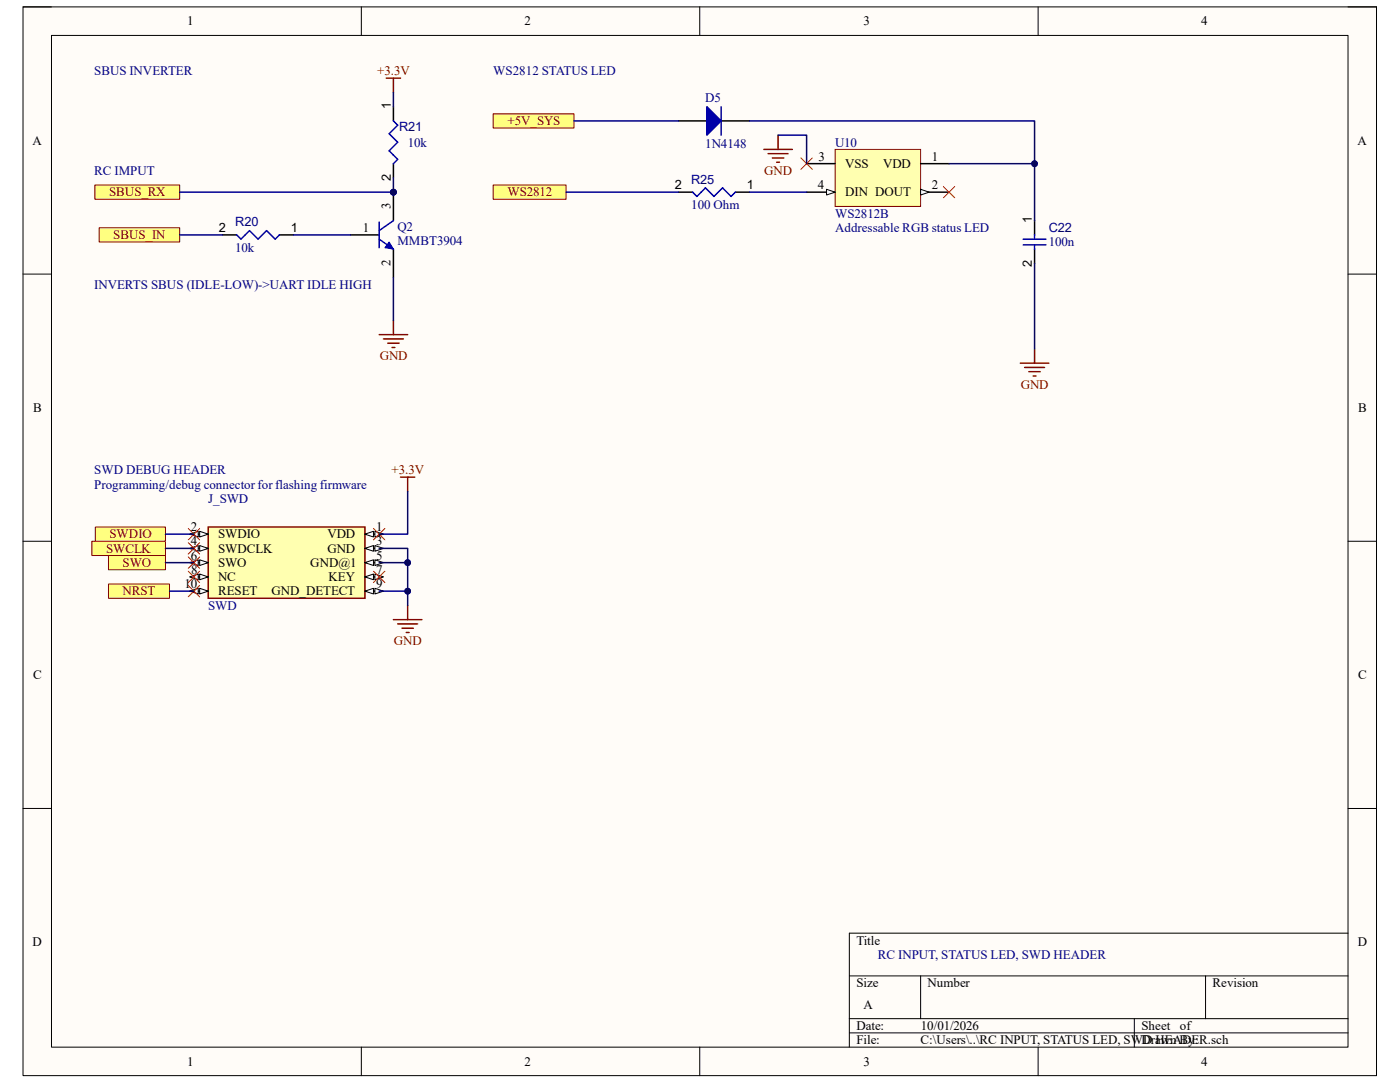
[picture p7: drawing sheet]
<svg xmlns="http://www.w3.org/2000/svg" width="279mm" height="216mm" viewBox="0 0 279 216" stroke-linecap="round" stroke-linejoin="round" font-family="sans-serif">
<path d="M4.6 1.4h270.1v213.2h-270.1z" fill-rule="evenodd" fill="#fffcf8"/>
<path d="M4.6 1.4h270.1v213.2h-270.1z" fill="none" stroke="#000" stroke-width=".2"/>
<path d="M10.3 7.1h258.7v201.8h-258.7z" fill-rule="evenodd" fill="#fffcf8"/>
<g fill="none" stroke="#000" stroke-width=".2">
<path d="M4.6 1.4h5.7M10.3 7.1h258.7v201.8h-258.7zM72.1 1.4v5.7M139.6 1.4v5.7M207.2 1.4v5.7M269 1.4h5.7v5.7M4.6 54.7h5.7M269 54.7h5.7M4.6 108h5.7M269 108h5.7M4.6 161.3h5.7M269 161.3h5.7"/>
<path d="M169.5 194.7h99.5M183.7 194.7v8.6M240.6 194.7v8.6M269 186.2h-99.5v22.7M72.1 208.9v5.7M139.6 208.9v5.7M169.5 203.3h99.5M169.5 206.1h99.5M207.2 208.9v5.7M226.4 203.3v5.6M274.7 208.9v5.7"/>
</g>
<circle cx="78.5" cy="38.3" r=".57" fill="#000080"/>
<circle cx="78.5" cy="38.3" r=".57" fill="none" stroke="#000080" stroke-width=".2"/>
<path d="M78.5 38.3v5.7M70 46.9h5.7M78.5 49.7v5.7" fill="none" stroke="#000" stroke-width=".3"/>
<circle cx="78.5" cy="38.3" r=".57" fill="#000080"/>
<circle cx="78.5" cy="38.3" r=".57" fill="none" stroke="#000080" stroke-width=".2"/>
<path d="M75.7 47.7l2.8 2M75.7 44.3v5.1M78.5 44l-2.8 2" fill="none" stroke="#00f" stroke-width=".3"/>
<path d="M77.7 48.3l.8 1.4-1.7-.3z" fill="#00f"/>
<path d="M77.7 48.3l.8 1.4-1.7-.3z" fill="none" stroke="#00f" stroke-width=".2"/>
<path d="M78.5 21.3v2.8M78.5 32.7v2.8M44.4 46.9h2.8M55.8 46.9h2.8" fill="none" stroke="#000" stroke-width=".3"/>
<path d="M78.5 24.1l.9 .9-1.7 1.7 1.7 1.7-1.7 1.7 1.7 1.7-.9 .9M47.2 46.9l.9 .8 1.7-1.7 1.7 1.7 1.7-1.7 1.7 1.7 .9-.8" fill="none" stroke="#00f" stroke-width=".3"/>
<path d="M77.1 15.6h2.8M78.5 15.6v2.8M75.7 66.8h5.7M76.5 67.6h4M77.4 68.5h2.3M78.2 69.3h.6M78.5 63.9v2.9" fill="none" stroke="#800000" stroke-width=".3"/>
<path d="M19.8 45.4h16.1v2.9h-16.1z" fill-rule="evenodd" fill="#ffff80"/>
<path d="M19.8 45.4h16.1v2.9h-16.1z" fill="none" stroke="#800000" stroke-width=".2"/>
<path d="M18.9 36.9h17v2.9h-17z" fill-rule="evenodd" fill="#ffff80"/>
<path d="M18.9 36.9h17v2.9h-17z" fill="none" stroke="#800000" stroke-width=".2"/>
<path d="M166.7 29.8h17v11.4h-17z" fill-rule="evenodd" fill="#ffffb0"/>
<path d="M166.7 29.8h17v11.4h-17z" fill="none" stroke="#800000" stroke-width=".2"/>
<path d="M183.7 32.7h5.7M183.7 38.3h5.7" fill="none" stroke="#000" stroke-width=".3"/>
<path d="M183.7 37.8l1.7 .5-1.7 .6z" fill="#f8fcff"/>
<path d="M183.7 37.8l1.7 .5-1.7 .6z" fill="none" stroke="#000" stroke-width=".2"/>
<path d="M161 32.7h5.7M161 38.3h5.7" fill="none" stroke="#000" stroke-width=".3"/>
<path d="M165 37.8l1.7 .5-1.7 .6z" fill="#f8fcff"/>
<path d="M165 37.8l1.7 .5-1.7 .6z" fill="none" stroke="#000" stroke-width=".2"/>
<path d="M135.4 24.1h5.7M143.9 24.1h5.7" fill="none" stroke="#000" stroke-width=".3"/>
<path d="M141.1 21.3l2.8 2.8-2.8 2.9z" fill="#00f"/>
<path d="M141.1 21.3l2.8 2.8-2.8 2.9zM143.9 21.3v5.7" fill="none" stroke="#00f" stroke-width=".3"/>
<path d="M98.4 22.7h16.1v2.8h-16.1z" fill-rule="evenodd" fill="#ffff80"/>
<path d="M98.4 22.7h16.1v2.8h-16.1z" fill="none" stroke="#800000" stroke-width=".2"/>
<path d="M98.4 36.9h14.6v2.9h-14.6z" fill-rule="evenodd" fill="#ffff80"/>
<path d="M98.4 36.9h14.6v2.9h-14.6z" fill="none" stroke="#800000" stroke-width=".2"/>
<path d="M135.4 38.3h2.8M146.8 38.3h2.8M206.5 44v2.9M206.5 49.7v2.9" fill="none" stroke="#000" stroke-width=".3"/>
<path d="M138.2 38.3l.9 .9 1.7-1.7 1.7 1.7 1.7-1.7 1.7 1.7 .9-.9M204.2 48.9h4.5M204.2 47.7h4.5M206.5 46.9v.8M206.5 48.9v.8" fill="none" stroke="#00f" stroke-width=".3"/>
<path d="M152.4 29.8h5.7M153.3 30.7h4M154.1 31.5h2.3M155 32.4h.6M155.3 27v2.8M203.6 72.5h5.7M204.5 73.3h4M205.3 74.2h2.3M206.2 75h.6M206.5 69.6v2.9" fill="none" stroke="#800000" stroke-width=".3"/>
<path d="M41.6 105.2h31.2v14.2h-31.2z" fill-rule="evenodd" fill="#ffffb0"/>
<path d="M41.6 105.2h31.2v14.2h-31.2z" fill="none" stroke="#800000" stroke-width=".3"/>
<path d="M38.7 106.6h2.9" fill="none" stroke="#000" stroke-width=".3"/>
<path d="M39.8 106l1.8 .6-1.8 .6z" fill="#f8fcff"/>
<path d="M39.8 106l1.8 .6-1.8 .6z" fill="none" stroke="#000" stroke-width=".2"/>
<path d="M37.9 106.6l1.7-.6v1.2z" fill="#f8fcff"/>
<path d="M37.9 106.6l1.7-.6v1.2z" fill="none" stroke="#000" stroke-width=".2"/>
<path d="M38.7 109.4h2.9" fill="none" stroke="#000" stroke-width=".3"/>
<path d="M39.8 108.9l1.8 .5-1.8 .6z" fill="#f8fcff"/>
<path d="M39.8 108.9l1.8 .5-1.8 .6z" fill="none" stroke="#000" stroke-width=".2"/>
<path d="M37.9 109.4l1.7-.5v1.1z" fill="#f8fcff"/>
<path d="M37.9 109.4l1.7-.5v1.1z" fill="none" stroke="#000" stroke-width=".2"/>
<path d="M38.7 112.3h2.9" fill="none" stroke="#000" stroke-width=".3"/>
<path d="M39.8 111.7l1.8 .6-1.8 .5z" fill="#f8fcff"/>
<path d="M39.8 111.7l1.8 .6-1.8 .5z" fill="none" stroke="#000" stroke-width=".2"/>
<path d="M37.9 112.3l1.7-.6v1.1z" fill="#f8fcff"/>
<path d="M37.9 112.3l1.7-.6v1.1z" fill="none" stroke="#000" stroke-width=".2"/>
<path d="M38.7 115.1h2.9" fill="none" stroke="#000" stroke-width=".3"/>
<path d="M39.8 114.5l1.8 .6-1.8 .6z" fill="#f8fcff"/>
<path d="M39.8 114.5l1.8 .6-1.8 .6z" fill="none" stroke="#000" stroke-width=".2"/>
<path d="M37.9 115.1l1.7-.6v1.2z" fill="#f8fcff"/>
<path d="M37.9 115.1l1.7-.6v1.2z" fill="none" stroke="#000" stroke-width=".2"/>
<path d="M38.7 118h2.9" fill="none" stroke="#000" stroke-width=".3"/>
<path d="M39.8 117.4l1.8 .6-1.8 .5z" fill="#f8fcff"/>
<path d="M39.8 117.4l1.8 .6-1.8 .5z" fill="none" stroke="#000" stroke-width=".2"/>
<path d="M37.9 118l1.7-.6v1.1z" fill="#f8fcff"/>
<path d="M37.9 118l1.7-.6v1.1z" fill="none" stroke="#000" stroke-width=".2"/>
<path d="M72.8 106.6h2.9" fill="none" stroke="#000" stroke-width=".3"/>
<path d="M72.8 106.6l1.7-.6v1.2z" fill="#f8fcff"/>
<path d="M72.8 106.6l1.7-.6v1.2z" fill="none" stroke="#000" stroke-width=".2"/>
<path d="M74.8 106l1.7 .6-1.7 .6z" fill="#f8fcff"/>
<path d="M74.8 106l1.7 .6-1.7 .6z" fill="none" stroke="#000" stroke-width=".2"/>
<path d="M72.8 109.4h2.9" fill="none" stroke="#000" stroke-width=".3"/>
<path d="M72.8 109.4l1.7-.5v1.1z" fill="#f8fcff"/>
<path d="M72.8 109.4l1.7-.5v1.1z" fill="none" stroke="#000" stroke-width=".2"/>
<path d="M74.8 108.9l1.7 .5-1.7 .6z" fill="#f8fcff"/>
<path d="M74.8 108.9l1.7 .5-1.7 .6z" fill="none" stroke="#000" stroke-width=".2"/>
<path d="M72.8 112.3h2.9" fill="none" stroke="#000" stroke-width=".3"/>
<path d="M72.8 112.3l1.7-.6v1.1z" fill="#f8fcff"/>
<path d="M72.8 112.3l1.7-.6v1.1z" fill="none" stroke="#000" stroke-width=".2"/>
<path d="M74.8 111.7l1.7 .6-1.7 .5z" fill="#f8fcff"/>
<path d="M74.8 111.7l1.7 .6-1.7 .5z" fill="none" stroke="#000" stroke-width=".2"/>
<path d="M72.8 115.1h2.9" fill="none" stroke="#000" stroke-width=".3"/>
<path d="M72.8 115.1l1.7-.6v1.2z" fill="#f8fcff"/>
<path d="M72.8 115.1l1.7-.6v1.2z" fill="none" stroke="#000" stroke-width=".2"/>
<path d="M74.8 114.5l1.7 .6-1.7 .6z" fill="#f8fcff"/>
<path d="M74.8 114.5l1.7 .6-1.7 .6z" fill="none" stroke="#000" stroke-width=".2"/>
<path d="M72.8 118h2.9" fill="none" stroke="#000" stroke-width=".3"/>
<path d="M72.8 118l1.7-.6v1.1z" fill="#f8fcff"/>
<path d="M72.8 118l1.7-.6v1.1z" fill="none" stroke="#000" stroke-width=".2"/>
<path d="M74.8 117.4l1.7 .6-1.7 .5z" fill="#f8fcff"/>
<path d="M74.8 117.4l1.7 .6-1.7 .5z" fill="none" stroke="#000" stroke-width=".2"/>
<path d="M79.9 95.2h2.9M81.4 95.2v2.9M78.5 123.6h5.7M79.4 124.5h3.9M80.2 125.3h2.3M81.1 126.2h.5M81.4 120.8v2.8" fill="none" stroke="#800000" stroke-width=".3"/>
<path d="M18.3 108h14.7v2.8h-14.7z" fill-rule="evenodd" fill="#ffff80"/>
<path d="M18.3 108h14.7v2.8h-14.7z" fill="none" stroke="#800000" stroke-width=".2"/>
<path d="M19 105.2h14v2.8h-14z" fill-rule="evenodd" fill="#ffff80"/>
<path d="M19 105.2h14v2.8h-14z" fill="none" stroke="#800000" stroke-width=".2"/>
<path d="M21.6 116.5h12.2v2.9h-12.2z" fill-rule="evenodd" fill="#ffff80"/>
<path d="M21.6 116.5h12.2v2.9h-12.2z" fill="none" stroke="#800000" stroke-width=".2"/>
<path d="M21.6 110.8h11.4v2.9h-11.4z" fill-rule="evenodd" fill="#ffff80"/>
<path d="M21.6 110.8h11.4v2.9h-11.4z" fill="none" stroke="#800000" stroke-width=".2"/>
<g fill="none" stroke="#f00" stroke-width=".2">
<path d="M159.8 31.5l2.3 2.3M162.1 31.5l-2.3 2.3M188.3 37.2l2.2 2.3M190.5 37.2l-2.2 2.3M37.6 114l2.2 2.3M37.6 116.8l2.2 2.3M37.6 111.1l2.2 2.3M37.6 108.3l2.2 2.3M37.6 105.4l2.2 2.3M39.8 114l-2.2 2.3M39.8 116.8l-2.2 2.3M39.8 111.1l-2.2 2.3"/>
<path d="M39.8 108.3l-2.2 2.3M39.8 105.4l-2.2 2.3M74.5 114l2.3 2.3M74.5 105.4l2.3 2.3M76.8 114l-2.3 2.3M76.8 105.4l-2.3 2.3"/>
</g>
<path d="M78.5 18.4v2.9M78.5 35.5v2.8M35.9 46.9h8.5M58.6 46.9h11.4M78.5 55.4v8.5" fill="none" stroke="#000080" stroke-width=".3"/>
<circle cx="78.5" cy="38.3" r=".57" fill="#000080"/>
<circle cx="78.5" cy="38.3" r=".57" fill="none" stroke="#000080" stroke-width=".2"/>
<path d="M35.9 38.3h42.6" fill="none" stroke="#000080" stroke-width=".3"/>
<circle cx="78.5" cy="38.3" r=".57" fill="#000080"/>
<circle cx="78.5" cy="38.3" r=".57" fill="none" stroke="#000080" stroke-width=".2"/>
<path d="M206.5 52.6v17M81.4 98.1v8.5h-5.7M75.7 109.4h5.7v11.4" fill="none" stroke="#000080" stroke-width=".3"/>
<circle cx="81.4" cy="112.3" r=".57" fill="#000080"/>
<circle cx="81.4" cy="112.3" r=".57" fill="none" stroke="#000080" stroke-width=".2"/>
<circle cx="81.4" cy="118" r=".57" fill="#000080"/>
<circle cx="81.4" cy="118" r=".57" fill="none" stroke="#000080" stroke-width=".2"/>
<path d="M75.7 112.3h5.7" fill="none" stroke="#000080" stroke-width=".3"/>
<circle cx="81.4" cy="112.3" r=".57" fill="#000080"/>
<circle cx="81.4" cy="112.3" r=".57" fill="none" stroke="#000080" stroke-width=".2"/>
<path d="M33 106.6h5.7M33 109.4h5.7M33.8 118h4.9M75.7 118h5.7" fill="none" stroke="#000080" stroke-width=".3"/>
<circle cx="81.4" cy="118" r=".57" fill="#000080"/>
<circle cx="81.4" cy="118" r=".57" fill="none" stroke="#000080" stroke-width=".2"/>
<path d="M113 38.3h22.4M114.5 24.1h20.9M149.6 24.1h56.9v19.9M33 112.3h5.7" fill="none" stroke="#000080" stroke-width=".3"/>
<circle cx="206.5" cy="32.7" r=".57" fill="#000080"/>
<circle cx="206.5" cy="32.7" r=".57" fill="none" stroke="#000080" stroke-width=".2"/>
<path d="M189.4 32.7h17.1" fill="none" stroke="#000080" stroke-width=".3"/>
<circle cx="206.5" cy="32.7" r=".57" fill="#000080"/>
<circle cx="206.5" cy="32.7" r=".57" fill="none" stroke="#000080" stroke-width=".2"/>
<path d="M149.6 38.3h11.4M155.3 27h5.7v5.7" fill="none" stroke="#000080" stroke-width=".3"/>
<g font-size="2.6">
<text x="37.4" y="5.1">1</text>
<text x="104.7" y="5.1">2</text>
<text x="172.3" y="5.1">3</text>
<text x="239.7" y="5.1">4</text>
<text x="6.5" y="28.9">A</text>
<text x="270.9" y="28.9">A</text>
<text x="163.3" y="32.1">3</text>
<text x="168.7" y="33.5">VSS</text>
<text x="176.2" y="33.5">VDD</text>
<text x="186" y="32.1">1</text>
<text x="77.9" y="41.7" transform="rotate(-90 77.9 41.7)">3</text>
<text x="163.2" y="37.8">4</text>
<text x="168.7" y="39.2">DIN DOUT</text>
<text x="186" y="37.8">2</text>
<text x="72.4" y="46.3">1</text>
<text x="77.9" y="53.2" transform="rotate(-90 77.9 53.2)">2</text>
<text x="6.6" y="82.2">B</text>
<text x="271.1" y="82.2">B</text>
<text x="38.1" y="106">2</text>
<text x="43.5" y="107.4">SWDIO</text>
<text x="65.4" y="107.4">VDD</text>
<text x="75.1" y="106">1</text>
<text x="38.1" y="108.8">4</text>
<text x="38.1" y="111.7">6</text>
<text x="43.5" y="110.3">SWDCLK</text>
<text x="43.5" y="113.1">SWO</text>
<text x="61.9" y="113.1">GND@1</text>
<text x="65.4" y="110.3">GND</text>
<text x="75.1" y="108.8">3</text>
<text x="75.1" y="111.7">5</text>
<text x="36.8" y="117.4">10</text>
<text x="38.1" y="114.6">8</text>
<text x="43.5" y="116">NC</text>
<text x="43.5" y="118.8">RESET</text>
<text x="54.2" y="118.8">GND_DETECT</text>
<text x="65.6" y="116">KEY</text>
<text x="75.1" y="114.6">7</text>
<text x="75.1" y="117.4">9</text>
<text x="6.6" y="135.5">C</text>
<text x="271.1" y="135.5">C</text>
<text x="6.5" y="188.8">D</text>
<text x="170.9" y="188.5">Title</text>
<text x="271" y="188.8">D</text>
<text x="170.9" y="197">Size</text>
<text x="185.1" y="197">Number</text>
<text x="242" y="197">Revision</text>
<text x="172.3" y="201.3">A</text>
<text x="170.9" y="205.5">Date:</text>
<text x="170.9" y="208.4">File:</text>
<text x="183.7" y="208.4">C:\Users\..\RC INPUT, STATUS LED, SWD HEADER.sch</text>
<text x="183.7" y="205.5">10/01/2026</text>
<text x="227.8" y="208.4">Drawn By:</text>
<text x="227.8" y="205.5">Sheet</text>
<text x="235.5" y="205.5">of</text>
<text x="37.4" y="212.6">1</text>
<text x="104.7" y="212.6">2</text>
<text x="172.3" y="212.6">3</text>
<text x="239.7" y="212.6">4</text>
</g>
<g font-size="2.6" fill="#000080">
<text x="18.8" y="15">SBUS INVERTER</text>
<text x="98.4" y="15">WS2812 STATUS LED</text>
<text x="140.8" y="20.4">D5</text>
<text x="81.4" y="29.3">10k</text>
<text x="140.8" y="29.5">1N4148</text>
<text x="166.7" y="29.3">U10</text>
<text x="18.8" y="34.9">RC IMPUT</text>
<text x="137.9" y="41.7">100 Ohm</text>
<text x="79.3" y="46">Q2</text>
<text x="166.7" y="43.5">WS2812B</text>
<text x="166.7" y="46.3">Addressable RGB status LED</text>
<text x="46.9" y="50.3">10k</text>
<text x="79.3" y="48.9">MMBT3904</text>
<text x="209.3" y="49.1">100n</text>
<text x="18.8" y="57.7">INVERTS SBUS (IDLE-LOW)-&gt;UART IDLE HIGH</text>
<text x="18.8" y="94.7">SWD DEBUG HEADER</text>
<text x="18.8" y="97.5">Programming/debug connector for flashing firmware</text>
<text x="41.5" y="100.3">J_SWD</text>
<text x="41.5" y="121.7">SWD</text>
<text x="175.2" y="191.3">RC INPUT, STATUS LED, SWD HEADER</text>
</g>
<g font-size="2.6" fill="#800000">
<text x="75.3" y="15">+3.3V</text>
<text x="101.3" y="25">+5V_SYS</text>
<text x="152.5" y="34.9">GND</text>
<text x="21.8" y="39.2">SBUS_RX</text>
<text x="101.3" y="39.2">WS2812</text>
<text x="22.6" y="47.7">SBUS_IN</text>
<text x="75.8" y="71.9">GND</text>
<text x="203.7" y="77.6">GND</text>
<text x="78.1" y="94.7">+3.3V</text>
<text x="21.8" y="107.4">SWDIO</text>
<text x="21.2" y="110.3">SWCLK</text>
<text x="24.5" y="113.1">SWO</text>
<text x="24.5" y="118.8">NRST</text>
<text x="78.6" y="128.8">GND</text>
</g>
<g font-size="2.5">
<text x="78" y="21.8" transform="rotate(-90 78 21.8)">1</text>
<text x="78" y="36.2" transform="rotate(-90 78 36.2)">2</text>
<text x="134.7" y="37.8">2</text>
<text x="149" y="37.8">1</text>
<text x="43.7" y="46.3">2</text>
<text x="58" y="46.3">1</text>
<text x="205.9" y="44.6" transform="rotate(-90 205.9 44.6)">1</text>
<text x="205.9" y="53.3" transform="rotate(-90 205.9 53.3)">2</text>
</g>
<g font-size="2.5" fill="#000080">
<text x="79.6" y="26.1">R21</text>
<text x="137.9" y="36.7">R25</text>
<text x="46.9" y="45.2">R20</text>
<text x="209.3" y="46.3">C22</text>
</g>
</svg>
